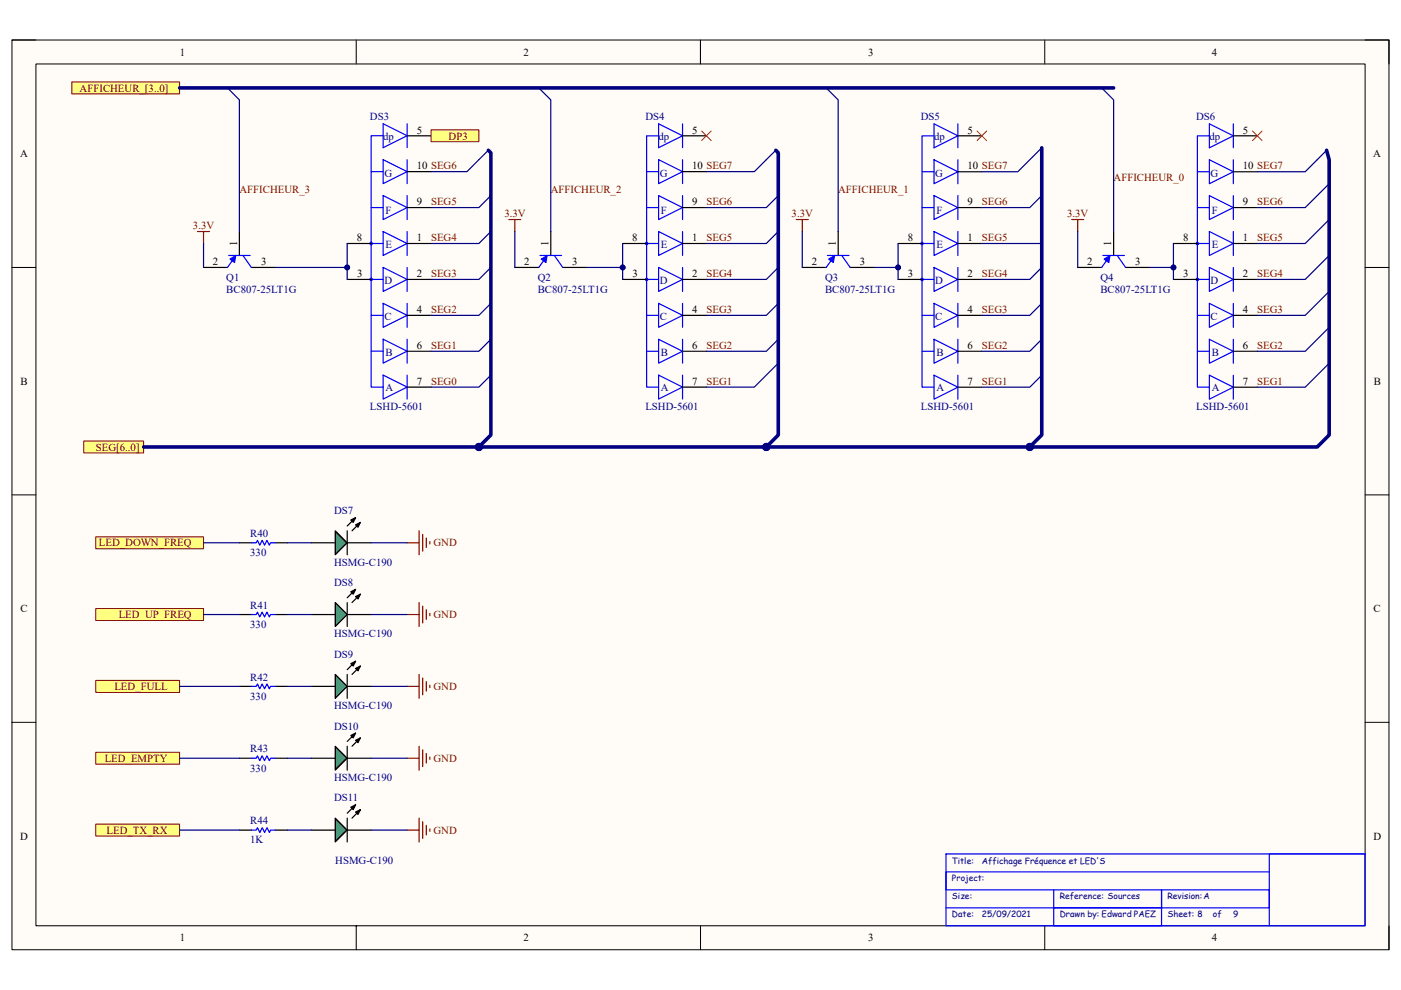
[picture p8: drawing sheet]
<svg xmlns="http://www.w3.org/2000/svg" width="297mm" height="210mm" viewBox="0 0 297 210" stroke-linecap="round" stroke-linejoin="round" font-family="sans-serif">
<path d="M2.5 8.5h292v192.9h-292z" fill="#fffcf8"/>
<path d="M2.5 8.5h292v192.9h-292z" fill="none" stroke="#000" stroke-width=".21"/>
<path d="M7.6 13.6h281.8v182.8h-281.8z" fill="#fffcf8"/>
<g fill="none" stroke="#000" stroke-width=".21">
<path d="M2.5 8.5h5.1M7.6 13.6h281.8v182.8h-281.8zM75.5 8.5v5.1M148.5 8.5v5.1M221.5 8.5v5.1M289.4 8.5h5.1v5.1M2.5 56.7h5.1M289.4 56.7h5.1M2.5 105h5.1M289.4 105h5.1M2.5 153.2h5.1M289.4 153.2h5.1"/>
<path d="M75.5 196.4v5M148.5 196.4v5M221.5 196.4v5M294.5 196.4v5"/>
</g>
<g fill="none" stroke="#00f" stroke-width=".25">
<path d="M78.7 36.4h2.5M81.2 33.9l5.1 2.5-5.1 2.5zM81.2 28.8h-2.5v53.3h2.5M81.2 26.2l5.1 2.6-5.1 2.5zM86.3 26.2v5.1M86.3 33.9v5M48.5 54.2h4.5M49.5 54.9l-1.3 1.8M51.5 54.2l1.8 2.5M78.7 59.3h2.5M78.7 51.6h2.5M78.7 44h2.5"/>
<path d="M81.2 41.5l5.1 2.5-5.1 2.6zM81.2 49.1l5.1 2.5-5.1 2.6zM81.2 56.7l5.1 2.6-5.1 2.5zM86.3 41.5v5.1M86.3 49.1v5.1M86.3 56.7v5.1M78.7 74.5h2.5M78.7 66.9h2.5M81.2 64.3l5.1 2.6-5.1 2.5zM81.2 71.9l5.1 2.6-5.1 2.5zM81.2 79.6l5.1 2.5-5.1 2.5zM86.3 64.3v5.1"/>
<path d="M86.3 71.9v5.1M86.3 79.6v5M200.6 181.1h88.8v15.3h-88.8zM223.4 188.7v3.9h22.9v-3.9v7.7h-22.9v-3.8M269.1 184.9h-68.5v3.8h68.5v3.9h-68.5M289.4 181.1h-20.3v15.3"/>
<circle cx="78.7" cy="59.3" r=".25"/>
<circle cx="78.7" cy="51.6" r=".25"/>
</g>
<g fill="none" stroke="#000" stroke-width=".25">
<path d="M86.3 28.8h5.1M86.3 36.4h5.1M43.2 56.7h5M50.8 49.1v5.1M53.3 56.7h5.1M73.6 59.3h5.1M73.6 51.6h5.1M86.3 59.3h5.1M86.3 51.6h5.1M86.3 44h5.1M86.3 66.9h5.1M86.3 74.5h5.1"/>
<path d="M86.3 82.1h5.1"/>
</g>
<path d="M48.7 54.9l1.3-.7-.3 1.5z" fill="#00f"/>
<path d="M48.7 54.9l1.3-.7-.3 1.5z" fill="none" stroke="#00f" stroke-width=".21"/>
<path d="M109.2 56.7h5M116.8 49.1v5.1M119.3 56.7h5.1" fill="none" stroke="#000" stroke-width=".25"/>
<path d="M114.5 54.2h4.6M115.5 54.9l-1.3 1.8M117.5 54.2l1.8 2.5" fill="none" stroke="#00f" stroke-width=".25"/>
<path d="M114.7 54.9l1.3-.7-.2 1.5z" fill="#00f"/>
<path d="M114.7 54.9l1.3-.7-.2 1.5z" fill="none" stroke="#00f" stroke-width=".21"/>
<path d="M170.1 56.7h5.1M177.7 49.1v5.1M180.3 56.7h5" fill="none" stroke="#000" stroke-width=".25"/>
<path d="M175.4 54.2h4.6M176.4 54.9l-1.2 1.8M178.5 54.2l1.8 2.5" fill="none" stroke="#00f" stroke-width=".25"/>
<path d="M175.7 54.9l1.3-.7-.3 1.5z" fill="#00f"/>
<path d="M175.7 54.9l1.3-.7-.3 1.5z" fill="none" stroke="#00f" stroke-width=".21"/>
<path d="M228.5 56.7h5.1M236.1 49.1v5.1M238.7 56.7h5" fill="none" stroke="#000" stroke-width=".25"/>
<path d="M233.8 54.2h4.6M234.8 54.9l-1.2 1.8M236.9 54.2l1.8 2.5" fill="none" stroke="#00f" stroke-width=".25"/>
<path d="M234.1 54.9l1.2-.7-.2 1.5z" fill="#00f"/>
<path d="M234.1 54.9l1.2-.7-.2 1.5z" fill="none" stroke="#00f" stroke-width=".21"/>
<path d="M17.8 93.5h12.7v2.6h-12.7z" fill="#ffff80"/>
<path d="M17.8 93.5h12.7v2.6h-12.7z" fill="none" stroke="#800000" stroke-width=".21"/>
<g fill="none" stroke="#00f" stroke-width=".25">
<path d="M137.1 36.4h2.5M139.6 33.9l5.1 2.5-5.1 2.5zM139.6 28.8h-2.5v53.3h2.5M139.6 26.3l5.1 2.5-5.1 2.5zM144.7 26.3v5M144.7 33.9v5M195.5 36.4h2.5M198 33.9l5.1 2.5-5.1 2.6zM198 28.8h-2.5v53.3h2.5M198 26.3l5.1 2.5-5.1 2.5zM203.1 26.3v5M203.1 33.9v5.1"/>
<path d="M253.9 36.4h2.5M256.4 33.9l5.1 2.5-5.1 2.6zM256.4 28.8h-2.5v53.3h2.5M256.4 26.3l5.1 2.5-5.1 2.5zM261.5 26.3v5M261.5 33.9v5.1M137.1 59.3h2.5M137.1 51.6h2.5M137.1 44h2.5M139.6 41.5l5.1 2.5-5.1 2.6zM139.6 49.1l5.1 2.5-5.1 2.6zM139.6 56.7l5.1 2.6-5.1 2.5z"/>
<path d="M144.7 41.5v5.1M144.7 49.1v5.1M144.7 56.7v5.1M195.5 59.3h2.5M195.5 51.6h2.5M195.5 44h2.5M198 41.5l5.1 2.5-5.1 2.6zM198 49.1l5.1 2.5-5.1 2.6zM198 56.7l5.1 2.6-5.1 2.5zM203.1 41.5v5.1M203.1 49.1v5.1M203.1 56.7v5.1"/>
<path d="M253.9 59.3h2.5M253.9 51.6h2.5M253.9 44h2.5M256.4 41.5l5.1 2.5-5.1 2.6zM256.4 49.1l5.1 2.5-5.1 2.6zM256.4 56.7l5.1 2.6-5.1 2.5zM261.5 41.5v5.1M261.5 49.1v5.1M261.5 56.7v5.1M137.1 74.5h2.5M137.1 66.9h2.5M139.6 64.3l5.1 2.6-5.1 2.5z"/>
<path d="M139.6 72l5.1 2.5-5.1 2.5zM139.6 79.6l5.1 2.5-5.1 2.5zM144.7 64.3v5.1M144.7 72v5M144.7 79.6v5M195.5 74.5h2.5M195.5 66.9h2.5M198 64.3l5.1 2.6-5.1 2.5zM198 72l5.1 2.5-5.1 2.5zM198 79.6l5.1 2.5-5.1 2.6zM203.1 64.3v5.1M203.1 72v5"/>
<path d="M203.1 79.6v5.1M253.9 74.5h2.5M253.9 66.9h2.5M256.4 64.3l5.1 2.6-5.1 2.5zM256.4 72l5.1 2.5-5.1 2.5zM256.4 79.6l5.1 2.5-5.1 2.6zM261.5 64.3v5.1M261.5 72v5M261.5 79.6v5.1"/>
<circle cx="137.1" cy="59.3" r=".25"/>
<circle cx="137.1" cy="51.6" r=".25"/>
<circle cx="195.5" cy="51.6" r=".25"/>
<circle cx="195.5" cy="59.3" r=".25"/>
<circle cx="253.9" cy="51.6" r=".25"/>
<circle cx="253.9" cy="59.3" r=".26"/>
</g>
<g fill="none" stroke="#000" stroke-width=".25">
<path d="M144.7 28.8h5.1M144.7 36.4h5.1M203.1 28.8h5.1M203.1 36.4h5.1M261.5 28.8h5.1M261.5 36.4h5.1M132 59.3h5.1M132 51.6h5.1M144.7 59.3h5.1M144.7 51.6h5.1M144.7 44h5.1M190.4 59.3h5.1"/>
<path d="M190.4 51.6h5.1M203.1 59.3h5.1M203.1 51.6h5.1M203.1 44h5.1M248.8 59.3h5.1M248.8 51.6h5.1M261.5 59.3h5.1M261.5 51.6h5.1M261.5 44h5.1M144.7 66.9h5.1M144.7 74.5h5.1M203.1 66.9h5.1"/>
<path d="M203.1 74.5h5.1M261.5 66.9h5.1M261.5 74.5h5.1M144.7 82.1h5.1M203.1 82.1h5.1M261.5 82.1h5.1"/>
</g>
<path d="M103.5 31.9l-2 2M164.5 31.9l-2 2M220.9 31.3l-2 2M281.3 31.9l-2 2" fill="none" stroke="#000080" stroke-width=".25"/>
<path d="M41.9 49.1h2.5M43.2 49.1v2.5M107.9 46.6h2.5M109.2 46.6v2.5M168.8 46.6h2.6M170.1 46.6v2.5M227.2 46.6h2.6M228.5 46.6v2.5" fill="none" stroke="#800000" stroke-width=".25"/>
<path d="M148.8 27.8l2 2M150.8 27.8l-2 2M207.2 27.8l2 2M209.2 27.8l-2 2M265.6 27.8l2 2M267.6 27.8l-2 2" fill="none" stroke="#f00" stroke-width=".21"/>
<path d="M91.4 27.5h10.1v2.6h-10.1z" fill="#ffff80"/>
<path d="M91.4 27.5h10.1v2.6h-10.1z" fill="none" stroke="#800000" stroke-width=".21"/>
<path d="M15.2 17.4h22.9v2.5h-22.9z" fill="#ffff80"/>
<path d="M15.2 17.4h22.9v2.5h-22.9z" fill="none" stroke="#800000" stroke-width=".21"/>
<path d="M20.3 113.9h22.9v2.5h-22.9z" fill="#ffff80"/>
<path d="M20.3 113.9h22.9v2.5h-22.9z" fill="none" stroke="#800000" stroke-width=".21"/>
<path d="M20.3 129.1h22.9v2.5h-22.9z" fill="#ffff80"/>
<path d="M20.3 129.1h22.9v2.5h-22.9z" fill="none" stroke="#800000" stroke-width=".21"/>
<path d="M20.3 144.3h17.8v2.6h-17.8z" fill="#ffff80"/>
<path d="M20.3 144.3h17.8v2.6h-17.8z" fill="none" stroke="#800000" stroke-width=".21"/>
<path d="M20.3 159.6h17.8v2.5h-17.8z" fill="#ffff80"/>
<path d="M20.3 159.6h17.8v2.5h-17.8z" fill="none" stroke="#800000" stroke-width=".21"/>
<path d="M20.3 174.8h17.8v2.5h-17.8z" fill="#ffff80"/>
<path d="M20.3 174.8h17.8v2.5h-17.8z" fill="none" stroke="#800000" stroke-width=".21"/>
<path d="M50.8 115.1h2.5M58.4 115.1h2.5M66 115.1h5.1M73.6 115.1h5.1M50.8 130.3h2.5M58.4 130.3h2.5M50.8 145.6h2.5M58.4 145.6h2.5M50.8 160.8h2.5M50.8 176.1h2.5M58.4 160.8h2.5M58.4 176.1h2.5" fill="none" stroke="#000" stroke-width=".25"/>
<path d="M53.3 115.1h1l.3-.5 .5 1 .5-1 .5 1 .5-1 .5 1 .3-.5h1M53.3 130.3h1l.3-.5 .5 1.1 .5-1.1 .5 1.1 .5-1.1 .5 1.1 .3-.6h1M53.3 145.6h1l.3-.5 .5 1 .5-1 .5 1 .5-1 .5 1 .3-.5h1M53.3 160.8h1l.3-.5 .5 1 .5-1 .5 1 .5-1 .5 1 .3-.5h1M53.3 176.1h1l.3-.5 .5 1 .5-1 .5 1 .5-1 .5 1 .3-.5h1" fill="none" stroke="#00f" stroke-width=".25"/>
<path d="M71.1 112.6l2.5 2.5-2.5 2.6z" fill="#00bf00"/>
<path d="M71.1 112.6l2.5 2.5-2.5 2.6zM73.6 112.6v5.1M74.4 110.3l1-.5-.5 1zM75.4 109.8l-1.8 1.8M75.4 111.3l1-.5-.5 1zM76.4 110.8l-1.8 1.8M66 130.3h5.1M73.6 130.3h5.1" fill="none" stroke="#000" stroke-width=".25"/>
<path d="M74.4 110.3l1-.5-.5 1zM75.4 111.3l1-.5-.5 1z" fill="#000"/>
<path d="M71.1 127.8l2.5 2.5-2.5 2.6z" fill="#00bf00"/>
<path d="M71.1 127.8l2.5 2.5-2.5 2.6zM73.6 127.8v5.1M74.4 125.5l1-.5-.5 1zM75.4 125l-1.8 1.8M75.4 126.5l1-.5-.5 1zM76.4 126l-1.8 1.8M66 145.6h5.1M73.6 145.6h5.1" fill="none" stroke="#000" stroke-width=".25"/>
<path d="M74.4 125.5l1-.5-.5 1zM75.4 126.5l1-.5-.5 1z" fill="#000"/>
<path d="M71.1 143l2.5 2.6-2.5 2.5z" fill="#00bf00"/>
<path d="M71.1 143l2.5 2.6-2.5 2.5zM73.6 143v5.1M74.4 140.8l1-.5-.5 1zM75.4 140.3l-1.8 1.7M75.4 141.8l1-.5-.5 1zM76.4 141.3l-1.8 1.7M66 160.8h5.1M73.6 160.8h5.1" fill="none" stroke="#000" stroke-width=".25"/>
<path d="M74.4 140.8l1-.5-.5 1zM75.4 141.8l1-.5-.5 1z" fill="#000"/>
<path d="M71.1 158.3l2.5 2.5-2.5 2.6z" fill="#00bf00"/>
<path d="M71.1 158.3l2.5 2.5-2.5 2.6zM73.6 158.3v5.1M74.4 156l1-.5-.5 1zM75.4 155.5l-1.8 1.8M75.4 157l1-.5-.5 1zM76.4 156.5l-1.8 1.8M66 176.1h5.1M73.6 176.1h5.1" fill="none" stroke="#000" stroke-width=".25"/>
<path d="M74.4 156l1-.5-.5 1zM75.4 157l1-.5-.5 1z" fill="#000"/>
<path d="M71.1 173.5l2.5 2.6-2.5 2.5z" fill="#00bf00"/>
<path d="M71.1 173.5l2.5 2.6-2.5 2.5zM73.6 173.5v5.1M74.4 171.2l1-.5-.5 1zM75.4 172.2l1-.5-.5 1zM75.4 170.7l-1.8 1.8M76.4 171.7l-1.8 1.8" fill="none" stroke="#000" stroke-width=".25"/>
<path d="M74.4 171.2l1-.5-.5 1zM75.4 172.2l1-.5-.5 1z" fill="#000"/>
<g fill="none" stroke="#800000" stroke-width=".25">
<path d="M86.3 115.1h2.6M88.9 112.6v5.1M89.6 113.3v3.6M90.4 114.1v2M91.1 114.9v.5M86.3 130.3h2.6M88.9 127.8v5.1M89.6 128.6v3.5M90.4 129.3v2.1M91.1 130.1v.5M86.3 145.6h2.6M88.9 143v5.1"/>
<path d="M88.9 158.3v5.1M89.6 143.8v3.6M89.6 159v3.6M90.4 144.6v2M90.4 159.8v2M91.1 145.3v.5M86.3 160.8h2.6M86.3 176.1h2.6M88.9 173.5v5.1M89.6 174.3v3.5M90.4 175v2.1M91.1 160.6v.5"/>
<path d="M91.1 175.8v.5"/>
</g>
<g fill="none" stroke="#000080" stroke-width=".25">
<path d="M101.5 33.9l-2.5 2.5h-7.6M162.5 33.9l-2.6 2.5h-10.1M218.9 33.3l-3.1 3.1h-7.6M279.3 33.9l-2.6 2.5h-10.1M281.8 39l-5.1 5h-10.1M73.6 51.6v7.7M104.1 41.5l-2.6 2.5h-10.1M104.1 49.1l-2.6 2.5h-10.1M104.1 56.7l-2.6 2.6h-10.1M165 56.7l-2.5 2.6h-12.7M165 49.1l-2.5 2.5h-12.7M165 41.5l-2.5 2.5h-12.7"/>
<path d="M208.2 51.6h12.7M220.9 56.7l-2.6 2.6h-10.1M220.9 41.5l-2.6 2.5h-10.1M281.8 46.6l-5.1 5h-10.1M281.8 54.2l-5.1 5.1h-10.1M104.1 64.3l-2.6 2.6h-10.1M104.1 72l-2.6 2.5h-10.1M104.1 79.6l-2.6 2.5h-10.1M165 77l-5.1 5.1h-10.1M165 72l-2.5 2.5h-12.7M165 64.3l-2.5 2.6h-12.7M220.9 79.6l-2.6 2.5h-10.1"/>
<path d="M220.9 72l-2.6 2.5h-10.1M220.9 64.3l-2.6 2.6h-10.1M281.8 61.8l-5.1 5.1h-10.1M281.8 69.4l-5.1 5.1h-10.1M281.8 77l-5.1 5.1h-10.1"/>
</g>
<circle cx="73.6" cy="56.7" r=".51" fill="#000080"/>
<circle cx="73.6" cy="56.7" r=".51" fill="none" stroke="#000080" stroke-width=".21"/>
<path d="M58.4 56.7h15.2" fill="none" stroke="#000080" stroke-width=".25"/>
<circle cx="73.6" cy="56.7" r=".51" fill="#000080"/>
<circle cx="73.6" cy="56.7" r=".51" fill="none" stroke="#000080" stroke-width=".21"/>
<path d="M132 51.6v7.7" fill="none" stroke="#000080" stroke-width=".25"/>
<circle cx="132" cy="56.7" r=".51" fill="#000080"/>
<circle cx="132" cy="56.7" r=".51" fill="none" stroke="#000080" stroke-width=".21"/>
<path d="M124.4 56.7h7.6" fill="none" stroke="#000080" stroke-width=".25"/>
<circle cx="132" cy="56.7" r=".51" fill="#000080"/>
<circle cx="132" cy="56.7" r=".51" fill="none" stroke="#000080" stroke-width=".21"/>
<path d="M190.4 51.6v7.7" fill="none" stroke="#000080" stroke-width=".25"/>
<circle cx="190.4" cy="56.7" r=".51" fill="#000080"/>
<circle cx="190.4" cy="56.7" r=".51" fill="none" stroke="#000080" stroke-width=".21"/>
<path d="M185.3 56.7h5.1" fill="none" stroke="#000080" stroke-width=".25"/>
<circle cx="190.4" cy="56.7" r=".51" fill="#000080"/>
<circle cx="190.4" cy="56.7" r=".51" fill="none" stroke="#000080" stroke-width=".21"/>
<path d="M248.8 51.6v7.7" fill="none" stroke="#000080" stroke-width=".25"/>
<circle cx="248.8" cy="56.7" r=".5" fill="#000080"/>
<circle cx="248.8" cy="56.7" r=".5" fill="none" stroke="#000080" stroke-width=".21"/>
<path d="M243.7 56.7h5.1" fill="none" stroke="#000080" stroke-width=".25"/>
<circle cx="248.8" cy="56.7" r=".5" fill="#000080"/>
<circle cx="248.8" cy="56.7" r=".5" fill="none" stroke="#000080" stroke-width=".21"/>
<g fill="none" stroke="#000080" stroke-width=".25">
<path d="M48.2 18.6l2.6 2.6v27.9M114.2 18.6l2.6 2.6v27.9M175.2 18.6l2.5 2.6v27.9M233.6 18.6l2.5 2.6v27.9M43.2 51.6v5.1M109.2 49.1v7.6M170.1 49.1v7.6M228.5 49.1v7.6M43.2 115.1h7.6M60.9 115.1h5.1M78.7 115.1h7.6M43.2 130.3h7.6"/>
<path d="M60.9 130.3h5.1M78.7 130.3h7.6M38.1 145.6h12.7M60.9 145.6h5.1M78.7 145.6h7.6M38.1 160.8h12.7M38.1 176.1h12.7M60.9 160.8h5.1M60.9 176.1h5.1M78.7 160.8h7.6M78.7 176.1h7.6"/>
</g>
<path d="M103.5 31.9l.6 .5v59.9l-2.6 2.5h-71" fill="none" stroke="#000080" stroke-width=".76"/>
<circle cx="101.5" cy="94.8" r=".76" fill="#000080"/>
<circle cx="101.5" cy="94.8" r=".76" fill="none" stroke="#000080" stroke-width=".21"/>
<path d="M164.5 31.9l.5 .5v59.9l-2.5 2.5h-61" fill="none" stroke="#000080" stroke-width=".76"/>
<circle cx="162.5" cy="94.8" r=".76" fill="#000080"/>
<circle cx="162.5" cy="94.8" r=".76" fill="none" stroke="#000080" stroke-width=".21"/>
<circle cx="101.5" cy="94.8" r=".76" fill="#000080"/>
<circle cx="101.5" cy="94.8" r=".76" fill="none" stroke="#000080" stroke-width=".21"/>
<path d="M281.3 31.9l.5 2v58.4l-2.5 2.5h-61" fill="none" stroke="#000080" stroke-width=".76"/>
<circle cx="218.3" cy="94.8" r=".76" fill="#000080"/>
<circle cx="218.3" cy="94.8" r=".76" fill="none" stroke="#000080" stroke-width=".21"/>
<path d="M38.1 18.6h198M220.9 31.3v61l-2.6 2.5h-55.8" fill="none" stroke="#000080" stroke-width=".76"/>
<circle cx="218.3" cy="94.8" r=".76" fill="#000080"/>
<circle cx="218.3" cy="94.8" r=".76" fill="none" stroke="#000080" stroke-width=".21"/>
<circle cx="162.5" cy="94.8" r=".76" fill="#000080"/>
<circle cx="162.5" cy="94.8" r=".76" fill="none" stroke="#000080" stroke-width=".21"/>
<g font-size="2.3">
<text x="38.2" y="11.8">1</text>
<text x="111" y="11.8">2</text>
<text x="184.1" y="11.8">3</text>
<text x="256.9" y="11.8">4</text>
<text x="88.3" y="28.3">5</text>
<text x="146.7" y="28.3">5</text>
<text x="205.1" y="28.3">5</text>
<text x="263.5" y="28.3">5</text>
<text x="4.3" y="33.4">A</text>
<text x="88.3" y="35.9">10 SEG6</text>
<text x="146.7" y="35.9">10 SEG7</text>
<text x="205.1" y="35.9">10 SEG7</text>
<text x="263.5" y="35.9">10 SEG7</text>
<text x="291.1" y="33.4">A</text>
<text x="88.3" y="43.5">9</text>
<text x="146.7" y="43.5">9</text>
<text x="205.1" y="43.5">9</text>
<text x="263.5" y="43.5">9</text>
<text x="50.3" y="52.2" transform="rotate(-90 50.3 52.2)">1</text>
<text x="75.6" y="51.2">8</text>
<text x="88.3" y="51.2">1</text>
<text x="116.3" y="52.2" transform="rotate(-90 116.3 52.2)">1</text>
<text x="134" y="51.2">8</text>
<text x="146.7" y="51.2">1</text>
<text x="177.2" y="52.2" transform="rotate(-90 177.2 52.2)">1</text>
<text x="192.4" y="51.2">8</text>
<text x="205.1" y="51.2">1</text>
<text x="235.6" y="52.2" transform="rotate(-90 235.6 52.2)">1</text>
<text x="250.8" y="51.2">8</text>
<text x="263.5" y="51.2">1</text>
<text x="45.1" y="56.2">2</text>
<text x="55.3" y="56.2">3</text>
<text x="75.7" y="58.8">3</text>
<text x="88.3" y="58.8">2</text>
<text x="111.2" y="56.2">2</text>
<text x="121.3" y="56.2">3</text>
<text x="134.1" y="58.8">3</text>
<text x="146.7" y="58.8">2</text>
<text x="172.1" y="56.2">2</text>
<text x="182.3" y="56.2">3</text>
<text x="192.5" y="58.8">3</text>
<text x="205.1" y="58.8">2</text>
<text x="230.5" y="56.2">2</text>
<text x="240.7" y="56.2">3</text>
<text x="250.9" y="58.8">3</text>
<text x="263.5" y="58.8">2</text>
<text x="88.3" y="66.4">4</text>
<text x="146.7" y="66.4">4</text>
<text x="205.1" y="66.4">4</text>
<text x="263.5" y="66.4">4</text>
<text x="88.3" y="74">6</text>
<text x="146.7" y="74">6</text>
<text x="205.1" y="74">6</text>
<text x="263.5" y="74">6</text>
<text x="4.4" y="81.6">B</text>
<text x="88.3" y="81.6">7</text>
<text x="146.7" y="81.6">7</text>
<text x="205.1" y="81.6">7</text>
<text x="263.5" y="81.6">7</text>
<text x="291.2" y="81.6">B</text>
<text x="4.4" y="129.9">C</text>
<text x="291.2" y="129.9">C</text>
<text x="4.3" y="178.1">D</text>
<text x="291.2" y="178.1">D</text>
<text x="38.2" y="199.7">1</text>
<text x="111" y="199.7">2</text>
<text x="184.1" y="199.7">3</text>
<text x="256.9" y="199.7">4</text>
</g>
<g font-size="2.3" fill="#800000">
<text x="16.9" y="19.4">AFFICHEUR_[3..0]</text>
<text x="95.1" y="29.6">DP3</text>
<text x="50.8" y="41">AFFICHEUR_3</text>
<text x="116.8" y="41">AFFICHEUR_2</text>
<text x="177.7" y="41">AFFICHEUR_1</text>
<text x="236.1" y="38.5">AFFICHEUR_0</text>
<text x="91.4" y="43.5">SEG5</text>
<text x="106.9" y="46.1">3.3V</text>
<text x="149.8" y="43.5">SEG6</text>
<text x="167.8" y="46.1">3.3V</text>
<text x="208.2" y="43.5">SEG6</text>
<text x="226.2" y="46.1">3.3V</text>
<text x="266.6" y="43.5">SEG6</text>
<text x="40.9" y="48.6">3.3V</text>
<text x="91.4" y="51.2">SEG4</text>
<text x="149.8" y="51.2">SEG5</text>
<text x="208.2" y="51.2">SEG5</text>
<text x="266.6" y="51.2">SEG5</text>
<text x="91.4" y="58.8">SEG3</text>
<text x="149.8" y="58.8">SEG4</text>
<text x="208.2" y="58.8">SEG4</text>
<text x="266.6" y="58.8">SEG4</text>
<text x="91.4" y="66.4">SEG2</text>
<text x="149.8" y="66.4">SEG3</text>
<text x="208.2" y="66.4">SEG3</text>
<text x="266.6" y="66.4">SEG3</text>
<text x="91.4" y="74">SEG1</text>
<text x="149.8" y="74">SEG2</text>
<text x="208.2" y="74">SEG2</text>
<text x="266.6" y="74">SEG2</text>
<text x="91.4" y="81.6">SEG0</text>
<text x="149.8" y="81.6">SEG1</text>
<text x="208.2" y="81.6">SEG1</text>
<text x="266.6" y="81.6">SEG1</text>
<text x="20.3" y="95.6">SEG[6..0]</text>
<text x="21" y="115.9">LED_DOWN_FREQ</text>
<text x="91.9" y="115.9">GND</text>
<text x="25.2" y="131.1">LED_UP_FREQ</text>
<text x="91.9" y="131.1">GND</text>
<text x="24.3" y="146.4">LED_FULL</text>
<text x="91.9" y="146.4">GND</text>
<text x="22.2" y="161.6">LED_EMPTY</text>
<text x="91.9" y="161.6">GND</text>
<text x="22.6" y="176.8">LED_TX_RX</text>
<text x="91.9" y="176.8">GND</text>
</g>
<g font-size="2.3" fill="#000080">
<text x="78.4" y="25.5">DS3</text>
<text x="81.2" y="29.6">dp</text>
<text x="136.8" y="25.5">DS4</text>
<text x="139.6" y="29.6">dp</text>
<text x="195.2" y="25.5">DS5</text>
<text x="198" y="29.6">dp</text>
<text x="253.6" y="25.5">DS6</text>
<text x="256.4" y="29.6">dp</text>
<text x="81.5" y="37.5">G</text>
<text x="139.9" y="37.5">G</text>
<text x="198.3" y="37.5">G</text>
<text x="256.7" y="37.5">G</text>
<text x="81.7" y="45.3">F</text>
<text x="140.1" y="45.3">F</text>
<text x="198.5" y="45.3">F</text>
<text x="256.9" y="45.3">F</text>
<text x="81.7" y="52.7">E</text>
<text x="140.1" y="52.7">E</text>
<text x="198.5" y="52.7">E</text>
<text x="256.9" y="52.7">E</text>
<text x="48" y="59.5">Q1</text>
<text x="114" y="59.5">Q2</text>
<text x="174.9" y="59.5">Q3</text>
<text x="233.3" y="59.5">Q4</text>
<text x="48" y="62.1">BC807-25LT1G</text>
<text x="81.5" y="60.3">D</text>
<text x="114" y="62.1">BC807-25LT1G</text>
<text x="139.9" y="60.3">D</text>
<text x="174.9" y="62.1">BC807-25LT1G</text>
<text x="198.3" y="60.3">D</text>
<text x="233.3" y="62.1">BC807-25LT1G</text>
<text x="256.7" y="60.3">D</text>
<text x="81.5" y="67.9">C</text>
<text x="139.9" y="67.9">C</text>
<text x="198.3" y="67.9">C</text>
<text x="256.7" y="67.9">C</text>
<text x="81.7" y="75.5">B</text>
<text x="140.1" y="75.5">B</text>
<text x="198.5" y="75.5">B</text>
<text x="256.9" y="75.5">B</text>
<text x="81.7" y="82.9">A</text>
<text x="140.1" y="82.9">A</text>
<text x="198.5" y="82.9">A</text>
<text x="256.9" y="82.9">A</text>
<text x="78.4" y="87">LSHD-5601</text>
<text x="136.8" y="87">LSHD-5601</text>
<text x="195.2" y="87">LSHD-5601</text>
<text x="253.6" y="87">LSHD-5601</text>
<text x="53.1" y="113.9">R40</text>
<text x="70.8" y="109.1">DS7</text>
<text x="53.1" y="117.9">330</text>
<text x="70.8" y="120">HSMG-C190</text>
<text x="70.8" y="124.3">DS8</text>
<text x="53.1" y="129.1">R41</text>
<text x="53.1" y="133.2">330</text>
<text x="70.8" y="135.2">HSMG-C190</text>
<text x="70.8" y="139.5">DS9</text>
<text x="53.1" y="144.3">R42</text>
<text x="53.1" y="148.4">330</text>
<text x="70.8" y="150.4">HSMG-C190</text>
<text x="70.8" y="154.7">DS10</text>
<text x="53.1" y="159.6">R43</text>
<text x="53.1" y="163.6">330</text>
<text x="70.8" y="165.7">HSMG-C190</text>
<text x="70.8" y="170">DS11</text>
<text x="53.1" y="174.8">R44</text>
<text x="53.1" y="178.9">1K</text>
<text x="71.1" y="183.2">HSMG-C190</text>
</g>
<g font-size="1.8" fill="#000080">
<text x="201.8" y="183.2">Title:</text>
<text x="208.2" y="183.2">Affichage Fréquence et LED'S</text>
<text x="201.8" y="190.8">Size:</text>
<text x="201.8" y="187">Project:</text>
<text x="224.7" y="190.8">Reference: Sources</text>
<text x="247.5" y="190.8">Revision:A</text>
<text x="201.8" y="194.6">Date:</text>
<text x="208.2" y="194.6">25/09/2021</text>
<text x="224.7" y="194.6">Drawn by: Edward PAEZ</text>
<text x="247.5" y="194.6">Sheet: 8</text>
<text x="257.2" y="194.6">of</text>
<text x="261.5" y="194.6">9</text>
</g>
</svg>
